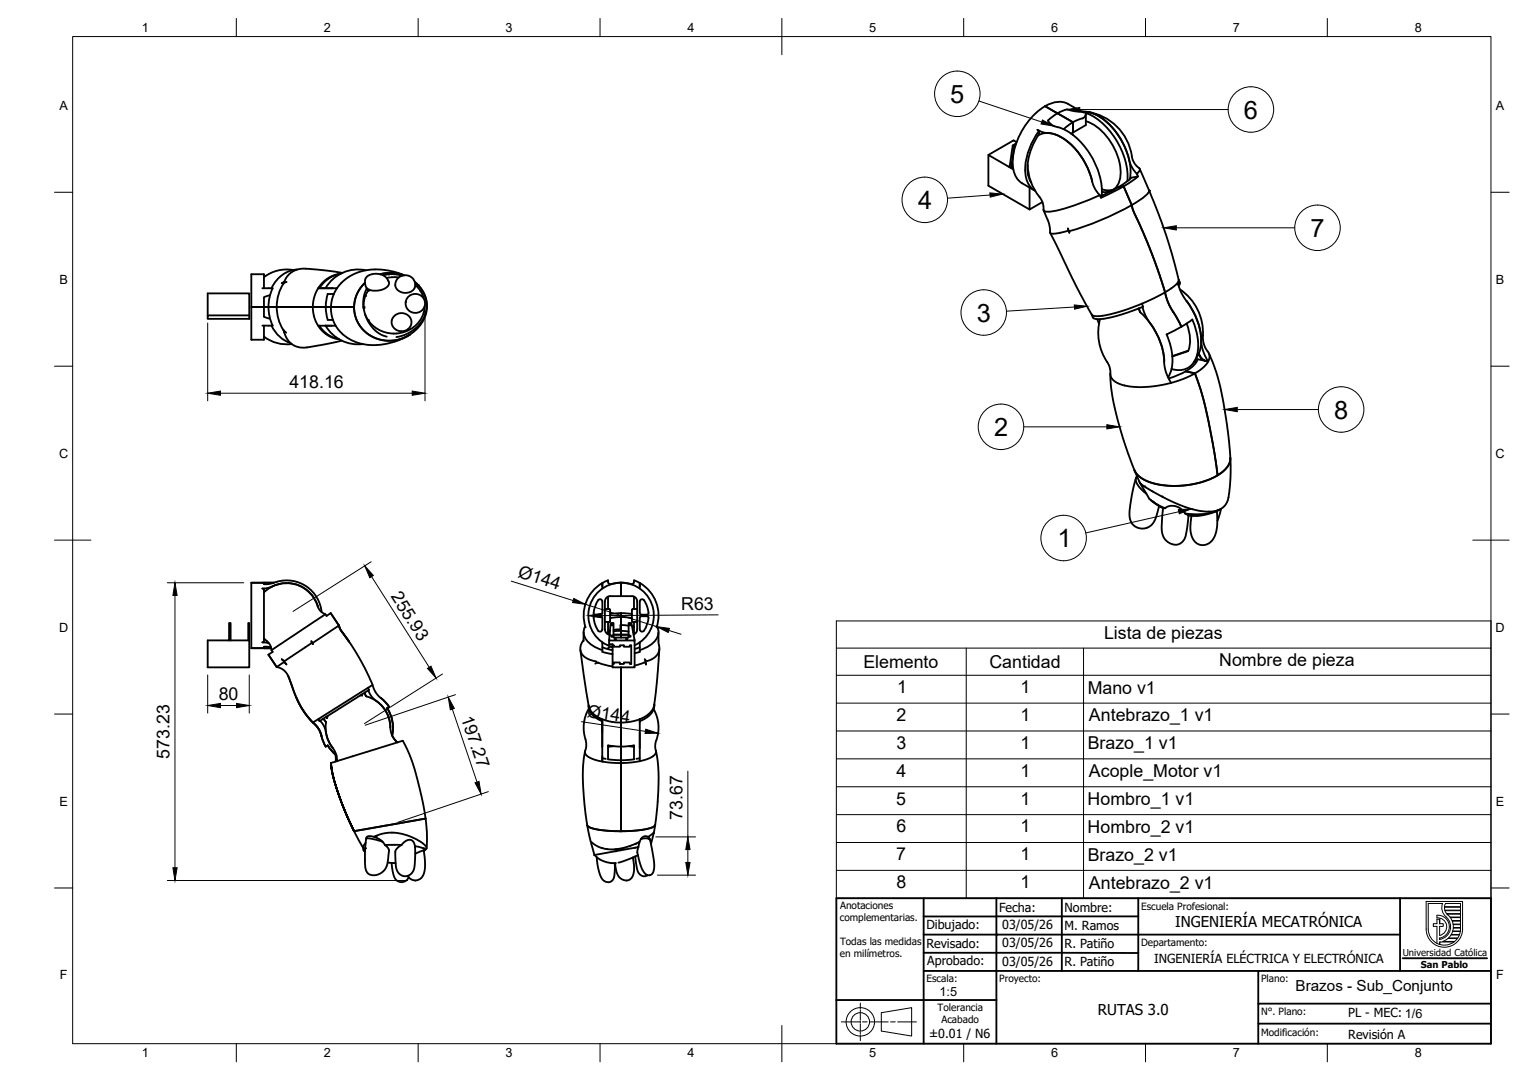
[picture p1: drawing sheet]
<svg xmlns="http://www.w3.org/2000/svg" width="420mm" height="297mm" viewBox="0 0 420 297" stroke-linecap="round" stroke-linejoin="round" font-family="sans-serif">
<!-- layer: Visible -->
<g fill="none" stroke="#000" stroke-width=".51">
<path d="M279.4 39.6l-.9 .4-.8 5.6-.4 .2M279.5 39.1l-.8-.5-6.9 4v8.5l11.3 6.5M285.4 37.3a6.2 6.2 0 0 1 6.6 .6 19.8 19.8 0 0 1 8.3 12M285.7 36l-.4-.3 1.6 .7a11.6 11.6 0 0 1 9.3 5.1 20.9 20.9 0 0 1 4.1 8.4M285.7 36v.9a15.4 15.4 0 0 0-2.9 11.7l.8 1.6M285.7 36a17.7 17.7 0 0 0-3.6 12.7 5.3 5.3 0 0 0 2.5 3.7M287.4 29.2l7.6 4.4v2.9l-.5 .3M287.4 29.2l3.4 2M287.4 29.2a6.3 6.3 0 0 1 6.3-.6l3.3 1.9-1-.4M287.4 29.2a19.3 19.3 0 0 0-8.8 16.9 5.6 5.6 0 0 0 2.5 4.3M290.8 31.2l4.2 2.4M290.8 31.2l-2.6 2 .6 .8 1 .7a15.6 15.6 0 0 1 8.5 5.6 20.1 20.1 0 0 1 4.6 13.5"/>
<path d="M295 37.1h.1M295.1 33.6l-2.6 1.9M295.4 29.8l2.1 .8a14.7 14.7 0 0 1 14 13.4l.5 .9 .8 1a.86 .86 0 0 1 .2 1.5l-.4 .4M297.7 32.6l.6-.5 .3-.9v3.2l-3.6 2.1v-2.9M297.7 32.5l-2.6 1.1M298 30.9l-4.6-.8-2.6 1.1M298 30.9a18.6 18.6 0 0 1 10.9 11.7l1.1 4.3v3M298.6 33.3a15.2 15.2 0 0 1 8.9 10.1 8.6 8.6 0 0 1-.7 8.2 3.9 3.9 0 0 1-3.8 1.2M278.5 40l.4 .2-.9 6-6.2-3.6M278.5 46l-.5 .2 .6 .4M279.2 40.1l-.3 .1M281.1 50.4l3.4 2"/>
<path d="M282.6 45.2a17.8 17.8 0 0 0 3.8 9.8l.6 2.2a.8 .8 0 0 0 .6 1 34.1 34.1 0 0 0 11.7-3.2l3.1-1.3M282.7 47.3l-.1 .2M282.7 47.3v.8M283.1 51.6v6l3.5-2M303 52.1l1.8 .3 1.5-.3M312.6 47.8l-1-1.3-.8-1.4a21.1 21.1 0 0 0-8.7-13.2l-1.6-.7-1.6-.4a14.9 14.9 0 0 1 9.6 8 16 16 0 0 1 2.2 10.5M312.6 47.8l.3 .7a4.1 4.1 0 0 0-2.9 1.4l-3.2 2-4.2 2.1M312.9 48.5l-3.9 2.7-6.2 3.2-1.8-2.7-.7-1.8M313.4 46.4l2.6 5.9a1.9 1.9 0 0 1-1.1 1.6 73.6 73.6 0 0 1-20.9 9.7v.4l-.4-1.1 .1 .6-2.6 .6-1.9 .2a.58 .58 0 0 1-.5-.9l-.3-2.1-1.4-3.4M316 52.5l4.6 12 1.7 5.5 1.8 6.9M72.1 79.3h2.9l-1 2.8-.2 2.3M72.6 79.3v-3.9h-3.5v9h4.7"/>
<path d="M80.6 74.3a10.3 10.3 0 0 0-8 1.9M81.7 74.1a8.5 8.5 0 0 0-7 5.2M89.6 79.3h1.9M91.5 79.3h-2.9a1.31 1.31 0 0 0-1.7 1.1l-.3 .6a7.2 7.2 0 0 0-.5 3.4h4.9M92.7 79.3l-1.2 2.3-.5 2.8M93.6 75.3l-1.5 .4-1.7 .9-1.6 1.4-1 1.3M94.1 75.1l-8.1-1.1a7.3 7.3 0 0 0-6.2 1.2l-.9 .9-.7 1.3-.7 .5 1.3-.3-.8 .4a12 12 0 0 0-.1 12.7M100.6 74.3a10.3 10.3 0 0 0-11.1 5h-2a8.3 8.3 0 0 1 6.2-4M100.9 79.3l-.5-1.1 .1-1.7 .9-.8 1.6-.4a3.3 3.3 0 0 1 4 2.7l-.8 1.1-1.5 .7-2 .2-1.3-.4M101.4 79.6l-.5-.3-.8 1.8-.2 1.7 .1 2.1M101.4 79.6a7.8 7.8 0 0 0-.2 8.4 7.8 7.8 0 0 0 7.4 3.7 8.1 8.1 0 0 0 8.2-7.6M104.5 75.4l1.6-.3 1.7-.1 3.3 .7"/>
<path d="M108.1 75.4l2.5 .4M108.1 75.4l-2.8 .3M109.4 76.5l1.3-.7 1.2-.1 .7 .2 1.3 1.2 .2 .7v1a2.81 2.81 0 0 1-3 1.8 2.81 2.81 0 0 1-2.4-2.5l.3-.9zM109.6 76.3l-1.6-.1-1.7 .3M111.1 75.7l-2.5-.9-2.7-.5-2.5-.2-2.6 .2-1.8 .4-1.9 .8-2.6 1.7-1.8 2.1h-1.2M114 77.5l1.8 1.8 .9 1.6 .6 1.9 .1 2.1-.4 1.9-.9 1.8-1.4 1.8-2 1.6M114.1 77.7l1.9 2 .9 1.8 .4 2.3-.4 2.8-1 1.9-1.9 2-2.5 1.5-2.5 .7M114.2 78.4l1.6 2 .8 1.8M288.8 64.1l7.2 14.7 4.3 7.9 .8 .2 1.1 .1 3.2-.6 4-1.2 4.6-1.7M323.9 77.7h.1M324.1 76.9l.4 1-.4 .6M324.1 76.9l-.2 .8 .3 .8"/>
<path d="M324.4 79.6a15.6 15.6 0 0 1 6.4 13.9l.5 2 1.3 2.2v.7l-.4 1-1-2-.8-2.6a19.2 19.2 0 0 0-4.2-12.1M57.1 86.7h11.4v1h-11.4zM57.1 86.7v-6h11.4v6M72.6 92.6a10.3 10.3 0 0 0 7.6 2M73.8 84.4l.2 2.3 1 2.9h-2.9M73.8 84.4h11.7a.52 .52 0 0 1 .6 .3 .52 .52 0 0 1-.1 .5l.5 2.3 1 2.1M73.8 84.4h17.2M74.3 87.7l-1.7-.6v-2.7h-3.5v9h3.5v-3.8M74.3 81.2l-1.7 .6v2.6h1.2M74.7 89.6a9 9 0 0 0 5.2 4.8M77.9 90.7l.1 .2M78 90.9h.1"/>
<path d="M78 90.9l.7 .6M78.1 91.3h.1M78.1 91.3l.7 1.8 1 1.2 1.3 .9 1.3 .4 2.3-.1 9.2-1.8M87.8 89.6h-.3l.8 1.1 1.3 1.2 1.8 .9 1.8 .5M89.5 89.6h2a1.04 1.04 0 0 1 1.4 .8l2.1 2.1a15.5 15.5 0 0 0 14.4 1.2l3.3-1.7M89.5 89.6h1.8M89.5 89.6a10.3 10.3 0 0 0 10.3 5M89.6 89.6h-1.8l1.1 1.3 1.2 1.1 1.5 .8 1.5 .4M91 84.4h6.4M91.8 80.9l-1.7-.1a12.2 12.2 0 0 0 0 7.2h1.5M97.4 84.4l.1-1.6 .6-1.8 1-1.8 1.3-1.4-1.1 1.2-1.1 1.8-.5 1.4-.3 1.7 .1 2.2 .4 1.4 .8 1.7 .8 1.2 2.2 1.8 1.6 .8 1.9 .6 2.3 .1 1.7-.2 1.8-.6 1.7-.9M97.4 84.4v.3a9.8 9.8 0 0 0 15.1 7.4l.2-.1"/>
<path d="M97.4 84.4h-6.4l.3 2.7 1 2.5M100.4 86.6a8.5 8.5 0 0 0 5.9 6M108.3 87l1.3-.8 1-.1 1.2 .4 1 .9 .3 1.4-.3 1.1-.9 .8-1 .4a2.5 2.5 0 0 1-2.8-1.1 2.5 2.5 0 0 1 .2-3zM301.7 87.8l.5 1.3M302.5 87.8a16.4 16.4 0 0 0 2.5 12.9l.3 1.6a3.2 3.2 0 0 0 2.8 3.4l3.9 .7 2.7 .1 3.3-.4 5.6-1.3 2.6-.9 2.4-1.2 1.9 5.6 1.7 7.2 1.9 9.8 .7 5.5 1.7-1.3a4.6 4.6 0 0 0 1.8-3.6M313.2 84.8l.3 1.1M313.6 85.9a19.8 19.8 0 0 1 6.5 13.5M314 83.5l6.4-3.1-2-6-2.3-6.3-4.5-10.2-.4-1.5-2.2-5.1-1.6 .2 1.6-.2 2.2 5.1 .4 1.5 4.5 10.2 2.8 7.7 2.2 7.2 1.6 2.9M314 83.5l.3 .8-.5 .3-3.9 1.4-4.5 1.3-2.5 .4h-1.6l-.8-.3-.3-.9M314.2 84.4l.4 1.6 1 1.9a22.2 22.2 0 0 1 4.5 11.5M320.1 99.4l.4 2.8 1.5 3.1M322.7 85.9l2.1 4"/>
<path d="M326.2 82.8l-1.4-2.3-.9-2.8-1.2 1.2-1.7 1.1a.65 .65 0 0 0-.5 1.1l1 2.8 1.2 2M326.2 82.7a17.4 17.4 0 0 1 3.8 13.3l-.3 1M326.3 89a10.7 10.7 0 0 1 .4 7.6l-4.4 1.5M326.7 96.4l-4.4 1.5M327.8 87.9a13.4 13.4 0 0 1 .6 11.6 5.1 5.1 0 0 1-6.3 2M327.9 87.9l-3 2-4.1 2.1a14 14 0 0 1 .8 11l-.4 .8M328.5 99.4l.5 .1M329.3 98.8l2.9 .6-1.4 1.8-2.2 1.5-2.5-.6 2-1.4 .8-1zM329.6 97.1l.6 1.3 1.4 .9-1.4-.9zM329.7 97l-1.5 2.7M332.4 97.2l2.1 5.2 1.4 5.5 1.5 8.9 .9 9.1M305.3 102.8l.5 5.7 1.1 5.5a120.8 120.8 0 0 0 5.1 15.4"/>
<path d="M326.1 102.1l2.5 .6 1.4 4 2.2 8.8 2.4 13.8a1.38 1.38 0 0 1-1 2.1l-3.1 1.2-2.9 .7-3.6 .3h-3.2l-3.1-.5-2.5-.9-2-1.2-1.2-1.6M326.1 102.1l-1.9 1-2.9 1M312 129.4l1.4 3.3M312.3 131.6l-1.1 4.6-.6 4.7 .1 1.8 .8 1.5 1.2 .9 1.2 .3 1.3-.2 1.3-.6 1.1-1.7 1.1-3.7M312.6 131l-.1 .2a1.86 1.86 0 0 0 .4 2.3l1 1.2 1.3 1.1M316.4 137.5l3.4 2.3M318.2 138.8l2.2 1M319.8 139.8h.6l.6-.4 .9-.3 1.3 .1 1.8 1 .9 1M319.8 139.8l-.4 4.5 .2 2.3a3.4 3.4 0 0 0 5.6 2.3l.6-.8 .3-.9 .7-5.4M335.7 139.9l-1 3.4M338.3 125.9v5.5l-.6 5.8-.9 1.8-1.8 1.3-1.9 .4h-1.6l-2.9-.5-2.9-.8-3-1.2-3.8-1.9-4.4-2.6-1.1-1 1.6 2.7a6.5 6.5 0 0 0 3.2 3.4M338.3 125.9l-.2 1.4-.8 1.4-1.2 1.1-1.5 1.1-4.1 1.7-4.5 .9-4.5 .1-4.5-.7-1.8-.7-1.6-.9-1.1-1-.5-.9"/>
<path d="M76.2 160l-2.6 .7h-1v-.4M76.3 160a9.6 9.6 0 0 1 12.1 8.3M325.9 141.2l.9 .6M334.6 140.6l.1 3.6-.5 2.8-.5 1.1-.8 1-1.6 .8h-1l-1.1-.4-.8-.6-.6-1.1-.5-2.3 .3-3.6M334.9 140.4a15.6 15.6 0 0 1-9 .8M335.1 140.3l-1.9 .8-2.6 .6-3.8 .1M335.4 140.1l-.5 .3M63 175.9v-4.5h.4v4.7h-6.3v7.4h11.4v-7.4M63 175.8l-.3 .3M63.4 176.1h4.9M68.3 171.4h.2v4.7h-.2zM69.1 160.3h6.2z"/>
<path d="M69.1 160.3v18h3M72.1 178.3h.5M72.6 175.6a4.3 4.3 0 0 1 2.1 3.2l.3 .5-1.2 .8 2.3 3.3M72.6 162.9a8.9 8.9 0 0 1 14.8 3.8M74.5 178l-1.9-.1v.4h2M87.4 166.7l.7 1.3 1.4 .9 .3 .5 1.1-.8M87.4 166.7a9.2 9.2 0 0 0-13.4-5.1l-1.9 .3h.5v14.8h-.5l1.9 .2M89.5 168.9l-14.8 9.9M90.9 168.6l2.3 3.4 .7 1.6 2.1 2.9M90.9 168.6l2.3 3.4M93.2 172l.6 1.4 2.2 3.1M93.2 172l-7.2 4.8v.4l-.4-.8 .1 .5-6.8 4.5a.78 .78 0 0 1-.7 .4 .78 .78 0 0 1-.7-.5l1.3 1.4-.8-.5-1.9 1.2"/>
<path d="M96 176.5l4.1 6.9 3.1 6.8 1.6 1.8M159.6 178.7l1.9 13a7 7 0 0 0 1.1 4l1.4 1.3 1.6 .8v.6l-.4-.2a4.6 4.6 0 0 1-3.4-4.3M160.5 176.1l-.7 1.1-.2 .9v1l.4 .7 1.3 1.2 2.6 .9M160.5 173.9v2.5M160.9 172.2a3.8 3.8 0 0 0 1.6 5.1l3.1 1.5M163.2 168.6l.1 .3 .4 .2M163.2 168.6a5.5 5.5 0 0 1 1.7-3.8 .65 .65 0 0 1 .7 .7v3.4l-.4 .2h-1.6M163.6 169.5h1.6M163.7 169.5l-.4 .1-.1 .3M165.2 169.5l.4 .4v3.2a.65 .65 0 0 1-.4 .6 .65 .65 0 0 1-.8-.3l-.8-1.6-.4-1.9M165.6 160.4v1.5M165.6 176.7v2.6l2.9 .6"/>
<path d="M165.6 178l2.9 .8M165.6 160.3a10.3 10.3 0 0 0-4.6 12.3M165.6 160.3l1.6-.7 .2 .9 .7 .2M166.3 167.3l.2 .2M166.5 167.5h1M167.2 171.1v3.4M167.2 164.1v3.4M167.5 167.5l.3 .3M167.5 176.2v1h.9v.3M167.7 173.8l-.5 .1M167.7 173.4l-.5 .1M167.8 167.8l-.1 3.1-1.4 .3"/>
<path d="M167.8 164h6a1.43 1.43 0 0 1 1.4 1.4v7.8l-.4 .9-.6 .4M167.8 164a1.46 1.46 0 0 0-1.5 1.4v7.7a1.43 1.43 0 0 0 1.3 1.5M167.8 170l3-.3 3 .3M168.1 177.9l-.7 .1-.2 .5M168.4 177.5h.4v.4h1.7v-.4h1v.4h1.7v-.4h.4v5.1h-.4v-.4h-1.7v.4h-1v-.4h-1.7v.4h-.4zM169.1 175.6h.2v.3h-.2zM170.8 173.5v1.1M170.8 168.6v6M170.8 174.6v.8v-.8h-2.1h4.1M170.8 160.3v3.7zM170.8 168.6v4.9M170.8 160.3l3 .4 .4-.3 .1-.8 1.6 .7"/>
<path d="M170.8 173.5l-2.1 .1M170.8 173.5l2.1 .2M170.8 160.3a9 9 0 0 1 8.8 7.1 9 9 0 0 1-5.1 10.1M170.8 168.6l-3 .3M170.8 168.6l3 .3M170.8 160.3a9 9 0 0 0-8.9 7.8 9 9 0 0 0 6.6 9.9l-.4-.1M170.8 160.3l-2.7 .4M172.2 175.6h.3l-.1 .3h-.2zM172.9 172.1l-2.3-.2v1.2l-1.9 .1M173.8 167.8v3.1l1.2 .2M173.8 172.3l.6 .1M174.1 167.5h.9"/>
<path d="M174.1 167.5l-.3 .3M174.1 174h.3M174.3 164.1v3.4M174.3 171.1v3.4M174.5 176.2l-.9-4.8h-.8v3.8l-.1 .2-4-.1v-3.9h-.8l-.4 4.8h7v7.3h-6.1v-.9M175.1 171.1l.1 .1M175.2 167.3l-.1 .2M175.9 176.7v2.6l-1.4 .4M175.9 160.4v1.5M175.9 160.3a10.3 10.3 0 0 1 4.6 12.3M175.9 178l-1.4 .5M176.1 165a.65 .65 0 0 1 1 .1 5.8 5.8 0 0 1 1.1 3.8l-1.8 .2-.4-.2-.1-3.4z"/>
<path d="M176.3 169.5h1.6M176.4 169.5l-.5 .4v3.2a.65 .65 0 0 0 .5 .6 .65 .65 0 0 0 .7-.3 5.8 5.8 0 0 0 1.1-3.8l-.3-.1M180.6 172.2a3.8 3.8 0 0 1-1.6 5.1l-3.1 1.5M181.1 173.9l.1 3.4a3.6 3.6 0 0 1-3.6 4.4l-.3-.4 .3 1.5-.3-.6-2.8 .8M181.3 178.5l-.6 8-.8 7.4a6.6 6.6 0 0 1-5.7 4.4l-3.4 .4v6.7M76.1 183.4a4.4 4.4 0 0 1 3.2 2.6l2.1 5.7M79.3 186l2 5.5 1.5 3.1 1.7 2.4 3 3.2 .9 2.2M81.4 191.7l1.4 2.8 1.2 1.8 3.6 4.1 .8 2M81.4 191.7l1.3 2.6 1.2 1.9 3.6 4 .9 2.2M87.5 197.8l13.7-8.6 .3 .5-13.5 8.6h-.2zM87.5 197.8l-1.5 .9M88.8 197.7l.9 1a8.9 8.9 0 0 0 1.8 7 15 15 0 0 1-2.2-5.6l-1.3-1.9"/>
<path d="M90.1 196.9l-.2 .6-.2-.3M99.4 191l.2 .3h-.5M100.3 190.5l.4 1a8.9 8.9 0 0 1 6.6 8.5M101.3 189.9l.6 1.3 1 1.2a9.2 9.2 0 0 1 4.4 7.6M102.4 188.4l-1.2 .8M104.8 192h.1M104.8 192l2.2 2.4-.6 .3a9.6 9.6 0 0 1 1.4 7.6M161.9 194.9a11.5 11.5 0 0 0-.7 9.3v1.1l-.4 1.7 .4 .7 1.6 1 2.8 .8M163.9 181.9h.1M164.3 182.3l-.6 .2M164.3 182.3h.1M164.3 182.3h.2"/>
<path d="M164.5 182.3l4 1M165.6 198.4v11.1M165.6 198.4v7M165.6 198.4v3.1M165.6 197.8l2.4 .7 1.9 .2a.55 .55 0 0 0 .7 0 .55 .55 0 0 0 .2-.7v-14.5v21.9M175.9 198.4v-.6v7.9M179.8 195.1a11.1 11.1 0 0 1 .4 9.5l.2 2.3-.3 .6-1.4 1-2.1 .7a.39 .39 0 0 1-.5 .2 .39 .39 0 0 1-.2-.5v-3.2M179.9 193.7a5.2 5.2 0 0 1-4 4.7v.3M88.4 202.4l1.2 2.9 .5-.3 1.1 1.5 1.3 1.2M91.4 205.7l1.1 1.9 .2 1.7 18.1-5.6 1.7 3.5 1.5 4.3 1.9 7.4 1.1 6.2M92.2 207.5l.1 2M92.7 209.3l-1.7 .6 .6 3.7 2.3 7 3.5 8-2.1-4.5-2.1-5.2-1.5-5.1-.7-3.9 .4 3 1.4 4.7 2.2 5.7 2.4 5.3"/>
<path d="M107.3 200l.2 1.2 .4 1.3 1.4 1.7M107.8 202.3l1.5 1.9M160.9 206.7a61.9 61.9 0 0 0 .5 19.7l.1 .6M165.6 208v1.2M165.6 208.5l1 .2M167.2 205v3.8l3.6 .3M167.2 205l3.6 .3M168.6 205.2l-1.4 .2M170.8 209.1v.8l-5.2-.4M170.8 205.4v3.7M170.8 209.1v19.5M173 205.2l1.4 .2"/>
<path d="M174.3 205l.1 3.8-3.6 .3M174.4 205l-3.6 .3M175.9 209.3l-5.1 .6v18.7M175.9 201.5v4.2M175.9 208.5l-.9 .2M180.4 206.5l.6 4.4 .1 3.5-.3 6.1-.7 6.4M97.4 228.6l2.5 4.6M100.1 234l.3 .3M100.4 233.3l-.4 .3 .1 .4M100.5 231.8l-.6 .9v1.1M100.7 230.7l-.3 3.9 .2 4.6a2.64 2.64 0 0 0 4.2 .9l1.3-1.4 .6-2.2 .3-2.7-1.1-1.4M100.7 230.6l1.5 .1 3 .8"/>
<path d="M102.8 230.2l-1.5-.2-.4 .2-.2 .4M105.9 232.4l-1.3-1.4-1.8-.8 2.9-1 2.2-.2 1.6 .2 2.5 .6 2 .8 2.1 1.2 1 .9a.74 .74 0 0 1 .2 .8 .74 .74 0 0 1-.6 .5M106.6 237.2l2.2 .2M107.7 237.3l.4 3.1 .8 1.6 1 .5 .8 .1 1-.4 .7-.9M109.3 233.2l2.6-2.1 .9-.1 .8 .4 .3 .6 .3 1.5-.2 4.8a2.57 2.57 0 0 1-2.6 2.7 2.57 2.57 0 0 1-2.5-2.8l-.2-4zM110.4 232.4h-4.5M114.1 232.7l2.2 .6 .5 .3-.3 .5M114.2 234.8l2.3-.8 .4 3.6-.2 2.2a2.44 2.44 0 0 1-1.9 2.3 2.44 2.44 0 0 1-2.7-1.2M117 225.1l-19.6 3.5M117 225.1a37.5 37.5 0 0 1 .3 8.2M161.5 227l.6 3.3 1.3 4.9M161.5 227l.6 .5 2.1 .6 6.6 .5"/>
<path d="M162.6 231.6l2.3 1.5 1.9 .4 1.5 .1 3.8-.6 3.8-1.5-.3 1.5-12.2 2.2M163.4 235.2l1.6 1.2 1.3 .6 1.5 .3 1.6 .1M164.1 235.8l.4 2.9 .6 2.2a1.91 1.91 0 0 0 1.6 1.7 1.91 1.91 0 0 0 2.1-1.1l.2-1.5v-2.6M174 235.8l.4 3-.3 1.9a2.33 2.33 0 0 1-2.4 1.4 2.33 2.33 0 0 1-2.1-2l-.5-2.7M174.7 235.5l.1 1a6.7 6.7 0 0 0 .9 3.7l.3 .4a1.5 1.5 0 0 0 2 .1M175.4 235.2l-5.3 2.1M176.3 230.7h.1M176.3 230.7h.3a2.15 2.15 0 0 1 2.2 .4M178.2 230.2l-.5-.2-.8 .1-.6 .5-.4 .9M179 232.1l.8-3.1-1.6 1.2 .6 .9 1.1 6.5-.3 2.3-.4 .5-.6 .3h-.7l-.5-.4-1-1.6-1.2-4.2 .4-1.5M180.1 226.9l-.6 .6-2.2 .6-6.4 .5-4-.1-2.8-.4-1.9-.5-.7-.6M180.1 226.9l-.3 2.1"/>
<path d="M180.1 226.9l-.7 .6-2 .6-3.2 .4-3.4 .1"/>
<circle cx="114.2" cy="83.4" r="2.65"/>
<circle cx="168.3" cy="171.8" r=".18"/>
<circle cx="168.3" cy="175" r=".18"/>
<circle cx="173.2" cy="175" r=".18"/>
<circle cx="173.2" cy="171.8" r=".18"/>
</g>
<g fill="#000">
<circle cx="316" cy="52.5" r=".25"/>
<circle cx="101.3" cy="79.8" r=".25"/>
<circle cx="101.3" cy="79.7" r=".25"/>
<circle cx="106.8" cy="75.4" r=".25"/>
<circle cx="114.9" cy="78.4" r=".25"/>
<circle cx="115.6" cy="80" r=".25"/>
<circle cx="89.5" cy="89.6" r=".25"/>
<circle cx="99.9" cy="84.4" r=".25"/>
<circle cx="100" cy="84.7" r=".25"/>
<circle cx="100.4" cy="81.4" r=".25"/>
<circle cx="101.2" cy="80" r=".25"/>
<circle cx="101.2" cy="88.3" r=".25"/>
<circle cx="101.2" cy="88" r=".25"/>
<circle cx="110.9" cy="91.4" r=".25"/>
<circle cx="113.9" cy="90.6" r=".25"/>
<circle cx="314.7" cy="133.8" r=".25"/>
<circle cx="317" cy="138" r=".25"/>
<circle cx="319.5" cy="136.6" r=".25"/>
<circle cx="332.4" cy="140.7" r=".25"/>
<circle cx="167.6" cy="174.6" r=".25"/>
<circle cx="170.8" cy="174.6" r=".25"/>
<circle cx="97.4" cy="228.6" r=".25"/>
<circle cx="100.4" cy="233.3" r=".25"/>
<circle cx="103.1" cy="230" r=".25"/>
<circle cx="103.4" cy="229.9" r=".25"/>
<circle cx="116.4" cy="233.3" r=".25"/>
<circle cx="116.5" cy="233.4" r=".25"/>
<circle cx="163.4" cy="235.2" r=".25"/>
<circle cx="165.4" cy="233.2" r=".25"/>
<circle cx="166.8" cy="233.5" r=".25"/>
<circle cx="169.2" cy="234.1" r=".25"/>
<circle cx="169.3" cy="233.6" r=".25"/>
<circle cx="173.1" cy="232.7" r=".25"/>
<circle cx="174.5" cy="233.2" r=".25"/>
<circle cx="174.7" cy="232.1" r=".25"/>
<circle cx="178.4" cy="230.8" r=".25"/>
</g>
<!-- layer: BORDER -->
<g fill="none" stroke="#000" stroke-width=".27">
<path d="M20 10.1h390v276.9h-390zM65 5.1v5M115 5.1v5M165 5.1v5M215 5.1v10M265 5.1v5M315 5.1v5M365 5.1v5M15 52.9h5M410 52.9h5M15 100.7h5M410 100.7h5"/>
<path d="M15 148.6h10M405 148.6h10M15 196.4h5M410 196.4h5M15 244.2h5M410 244.2h5M65 287v5M115 287v5M165 287v5M215 282.1v9.9M265 287v5M315 287v5"/>
<path d="M365 287v5"/>
</g>
<!-- layer: Title (ISO) -->
<g fill="none" stroke="#000" stroke-width=".51">
<path d="M230 247h180v40h-180zM254 252.1v14.9h20v-9.9h-20M254 252.1h20M254 247v5.1M274 252h39M274 252.1v5h111M274 247v5.1M292 247v20M313 247v20M385 247v20M230 275h44M254 262.1h59"/>
<path d="M254 267v20M346 267h-72v20M385.7 263.6h23.2M410 276h-64v5.5M410 267h-64v9M409.9 281.5h-63.9v5.5"/>
</g>
<circle cx="274" cy="257.1" r=".25" fill="#000"/>
<g fill="none" stroke="#000" stroke-width=".27">
<path d="M236.6 275.9v1.6M236.6 277.7v.5M236.6 278.5v2.1M242.3 278.5l8.4-1.4v7.9l-8.4-1.4zM231.4 281.1h5.1M236.6 280.8v.5M236.6 281.6v2M236.6 283.9v.5M236.6 284.6v1.6M237.2 281.1h1.2M239.1 281.1h5.1M244.9 281.1h1.3"/>
<path d="M246.8 281.1h5.2"/>
<circle cx="236.6" cy="281" r="3.9"/>
<circle cx="236.6" cy="281" r="2.53"/>
</g>
<!-- layer: TITLEBLOCK -->
<g fill="none" stroke="#000" stroke-width=".27">
<path d="M392.2 247.9h10v7.6a5 5 0 0 1-5 5 5 5 0 0 1-5-5zM395.1 252.5v-.8a3.2 3.2 0 0 1 3.4 2.8 3.2 3.2 0 0 1-2.6 3.5M395.1 252.5a2.44 2.44 0 0 1 2.7 2 2.44 2.44 0 0 1-1.9 2.8M395.9 257.3v-2.5h1v-.8h-1v-1.2h-.8v1.2h-1v.8h1v4.7M395.9 259.1v.7M396.7 258.9l1.4-.8h2.7l-.8 .8zM397.2 249.5h4.4v.8h-4.3zM397.2 249.4l.3-.9h4.1v.9h-4.4M397.3 250.5l.5 .8h3.8v-.8h-4.3M397.6 252.2a3.5 3.5 0 0 1 1.2 3.7 3.5 3.5 0 0 1-2.9 2.5v-.4M397.6 252.2l-1-1.4-.1-1.2 .2-1.1h-4v7a4.4 4.4 0 0 0 2.5 4 4.4 4.4 0 0 0 4.6-.4h-3.9M397.9 251.4h3.7v.8h-2.9l-.6-.6"/>
<path d="M398.8 252.4h2.8v.8h-2.3zM399 257.2h2.3l-.4 .8h-2.6zM399.3 253.3l2.3 .1v.8l-2-.1zM399.4 256.2h2.1l-.2 .8h-2.2zM399.6 254.3h2v.8h-2zM401.6 256.1v-.8h-2l-.1 .8h2.1"/>
</g>
<path d="M395.9 252.8v1.2M395.9 258v.4M395.9 259.1v.7M397.9 251.4l.2 .2" fill="none" stroke="#000" stroke-width=".36"/>
<!-- layer: Parts Lists -->
<path d="M230 170.8h180v76.2h-180zM230 178.3h180M265.7 178.3v68.7M297.9 178.3v68.7M230 185.7h180M230 193.4h180M230 201h180M230 208.7h180M230 216.4h180M230 224.1h180M230 231.7h180M230 239.4h180" fill="none" stroke="#000" stroke-width=".27"/>
<!-- layer: Balloons -->
<g fill="none" stroke="#000" stroke-width=".27">
<circle cx="263.2" cy="25.8" r="6.3"/>
<circle cx="344" cy="30.1" r="6.3"/>
<circle cx="254.3" cy="55" r="6.3"/>
<circle cx="362.3" cy="62.7" r="6.3"/>
<circle cx="270.5" cy="86" r="6.3"/>
<circle cx="275.2" cy="117.4" r="6.3"/>
<circle cx="368.8" cy="112.6" r="6.3"/>
<circle cx="292.5" cy="148" r="6.3"/>
</g>
<!-- layer: 0 -->
<path d="M286.6 33l3.2 1.7-3.5-.6zM293.4 30.1l3.5-.5v1.1zM272.2 53.1l3.5 .3-3.4 .8zM320 62.7l3.4-.6v1.2zM295.4 83.9l3.5 .3-3.4 .8zM304.4 116.8l3.4 .6-3.4 .6zM336.7 112.6l3.5-.6v1.2zM324 140.2l3.6-.2-3.3 1.3z" fill="#000" stroke="#000" stroke-width=".27"/>
<path d="M269.2 27.8l17.2 5.8M296.9 30.1h40.8M272.2 53.6l-11.7 .9M323.4 62.7h32.6M295.4 84.4l-18.7 1.2M281.5 117.4h22.9M340.2 112.6h22.3M324.1 140.7l-25.6 5.9" fill="none" stroke="#000" stroke-width=".27"/>
<!-- layer: FD_Dimensions -->
<g fill="none" stroke="#000" stroke-width=".27">
<path d="M57.1 88.8v21.4M116.9 85.9v24.3M60.6 108.1h52.7M102.1 154.5l-21.5 13.7M102.2 158.6l15.8 24.9M140.6 159.8l17 5.4M46 160.3h21M48.1 163.8v74.9M161 166.2l19.6 6.1M183.9 173.4l3.4 1M197.5 169.1l-32.2 .2M57.1 185.6v10.5"/>
<path d="M60.6 194h4.4M68.5 185.6v10.5M121.7 185.4l-21.5 13.6M124.4 195l6.8 20.1M125.2 191.1l-24.8 8.4M159.9 198.5l17.6 2.7M134.3 217.7l-24.8 8.5M189.1 212.1v18.1M180.3 230.2h11M189.1 233.7v3.5M46 242.2h66.1M180.7 240.7h10.6"/>
</g>
<g fill="#000" stroke="#000" stroke-width=".27">
<path d="M57.1 108.1l3.5-.5v1.1zM113.3 107.6l3.6 .5-3.6 .6zM100.3 155.6l2.4 2.7-1 .6zM48.1 160.3l.6 3.5h-1.2zM157.8 164.6l3.2 1.6-3.6-.5zM161.8 169.3l3.5-.6v1.2zM180.6 172.3l3.5 .5-.4 1.2zM57.1 194l3.5-.5v1.1zM65 193.5l3.5 .5-3.5 .6zM117.5 183.8l1-.6 1.4 3.3zM123.3 191.7l1.6 3.1-1.1 .4zM130.6 215.3l1.1-.4 .6 3.5z"/>
<path d="M177.6 200.6l3.3 1.1h-3.5zM47.5 238.7h1.2l-.6 3.5zM188.6 237.2h1.1l-.6 3.5zM189.1 230.2l.6 3.5h-1.1z"/>
</g>
<g font-size="7">
<text x="261.3" y="28.3">5</text>
<text x="342.1" y="32.6">6</text>
<text x="252.5" y="57.5">4</text>
<text x="360.3" y="65.2">7</text>
<text x="268.6" y="88.4">3</text>
<text x="273.4" y="119.9">2</text>
<text x="366.8" y="115.1">8</text>
<text x="290.8" y="150.5">1</text>
</g>
<g font-size="4.9">
<text x="79.6" y="106.7">418.16</text>
<text x="142.2" y="158.7" transform="rotate(17 142.2 158.7)">Ø144</text>
<text x="107.3" y="164" transform="rotate(58 107.3 164)">255.93</text>
<text x="187.3" y="167.7">R63</text>
<text x="303.6" y="175.8">Lista de piezas</text>
<text x="237.4" y="183.7">Elemento</text>
<text x="272.1" y="183.7">Cantidad</text>
<text x="335.3" y="183.2">Nombre de pieza</text>
<text x="246.7" y="190.6">1</text>
<text x="280.6" y="190.6">1</text>
<text x="299.1" y="190.7">Mano v1</text>
<text x="60.1" y="192.6">80</text>
<text x="126.7" y="197.4" transform="rotate(71 126.7 197.4)">197.27</text>
<text x="161.3" y="197.2" transform="rotate(9 161.3 197.2)">Ø144</text>
<text x="246.5" y="198.3">2</text>
<text x="280.6" y="198.3">1</text>
<text x="299.4" y="198.4">Antebrazo_1 v1</text>
<text x="46.7" y="208.7" transform="rotate(-90 46.7 208.7)">573.23</text>
<text x="246.5" y="206">3</text>
<text x="280.6" y="206">1</text>
<text x="299.1" y="206.1">Brazo_1 v1</text>
<text x="246.5" y="213.6">4</text>
<text x="280.6" y="213.6">1</text>
<text x="299.4" y="213.7">Acople_Motor v1</text>
<text x="246.5" y="221.3">5</text>
<text x="280.6" y="221.3">1</text>
<text x="299.1" y="221.4">Hombro_1 v1</text>
<text x="187.7" y="225.5" transform="rotate(-90 187.7 225.5)">73.67</text>
<text x="246.5" y="229">6</text>
<text x="280.6" y="229">1</text>
<text x="299.1" y="229.1">Hombro_2 v1</text>
<text x="246.5" y="236.6">7</text>
<text x="280.6" y="236.6">1</text>
<text x="299.1" y="236.7">Brazo_2 v1</text>
<text x="246.5" y="244.3">8</text>
<text x="280.6" y="244.3">1</text>
<text x="299.4" y="244.4">Antebrazo_2 v1</text>
</g>
<text font-size="4.2" x="356.2" y="272.7">Brazos - Sub_Conjunto</text>
<g font-size="4.1">
<text x="323.2" y="255.1">INGENIERÍA MECATRÓNICA</text>
<text x="301.9" y="279.1">RUTAS 3.0</text>
</g>
<g font-size="3.5">
<text x="39" y="8.8">1</text>
<text x="89" y="8.8">2</text>
<text x="139" y="8.8">3</text>
<text x="189" y="8.8">4</text>
<text x="239" y="8.8">5</text>
<text x="289" y="8.8">6</text>
<text x="339" y="8.8">7</text>
<text x="389" y="8.8">8</text>
<text x="16.3" y="30.2">A</text>
<text x="411.3" y="30.2">A</text>
<text x="16.3" y="78">B</text>
<text x="411.3" y="78">B</text>
<text x="16.2" y="125.9">C</text>
<text x="411.2" y="125.9">C</text>
<text x="16.2" y="173.7">D</text>
<text x="411.2" y="173.7">D</text>
<text x="16.3" y="221.6">E</text>
<text x="411.3" y="221.6">E</text>
<text x="16.4" y="269.4">F</text>
<text x="411.4" y="269.4">F</text>
<text x="258.3" y="273.9">1:5</text>
<text x="39" y="290.8">1</text>
<text x="89" y="290.8">2</text>
<text x="139" y="290.8">3</text>
<text x="189" y="290.8">4</text>
<text x="239" y="290.8">5</text>
<text x="289" y="290.8">6</text>
<text x="339" y="290.8">7</text>
<text x="389" y="290.8">8</text>
</g>
<g font-size="3.4">
<text x="274.7" y="250.8">Fecha:</text>
<text x="292.7" y="250.8">Nombre:</text>
<text x="254.7" y="255.5">Dibujado:</text>
<text x="275.6" y="255.6">03/05/26</text>
<text x="292.7" y="255.9">M. Ramos</text>
<text x="254.7" y="260.8">Revisado:</text>
<text x="275.6" y="260.6">03/05/26</text>
<text x="292.7" y="260.8">R. Patiño</text>
<text x="255" y="265.5">Aprobado:</text>
<text x="275.6" y="265.6">03/05/26</text>
<text x="292.7" y="265.8">R. Patiño</text>
<text x="317.4" y="264.7">INGENIERÍA ELÉCTRICA Y ELECTRÓNICA</text>
<text x="370.7" y="279.8">PL - MEC: 1/6</text>
<text x="255.5" y="285.5">±0.01 / N6</text>
<text x="370.7" y="285.7">Revisión A</text>
</g>
<g font-size="2.8">
<text x="231" y="250.1">Anotaciones</text>
<text x="313.8" y="250.2">Escuela Profesional:</text>
<text x="230.9" y="253.4">complementarias.</text>
<text x="230.9" y="263.2">en milímetros.</text>
<text x="231" y="259.9">Todas las medidas</text>
<text x="313.8" y="260.1">Departamento:</text>
<text x="254.8" y="270.1">Escala:</text>
<text x="274.8" y="270.1">Proyecto:</text>
<text x="346.8" y="270.1">Plano:</text>
<text x="257.8" y="278.1">Tolerancia</text>
<text x="258.8" y="281.4">Acabado</text>
<text x="346.8" y="279.1">N°. Plano:</text>
<text x="346.8" y="284.8">Modificación:</text>
</g>
<g font-size="2.6">
<text x="385.7" y="263">Universidad Católica</text>
<text x="390.7" y="266.2">San Pablo</text>
</g>
</svg>
